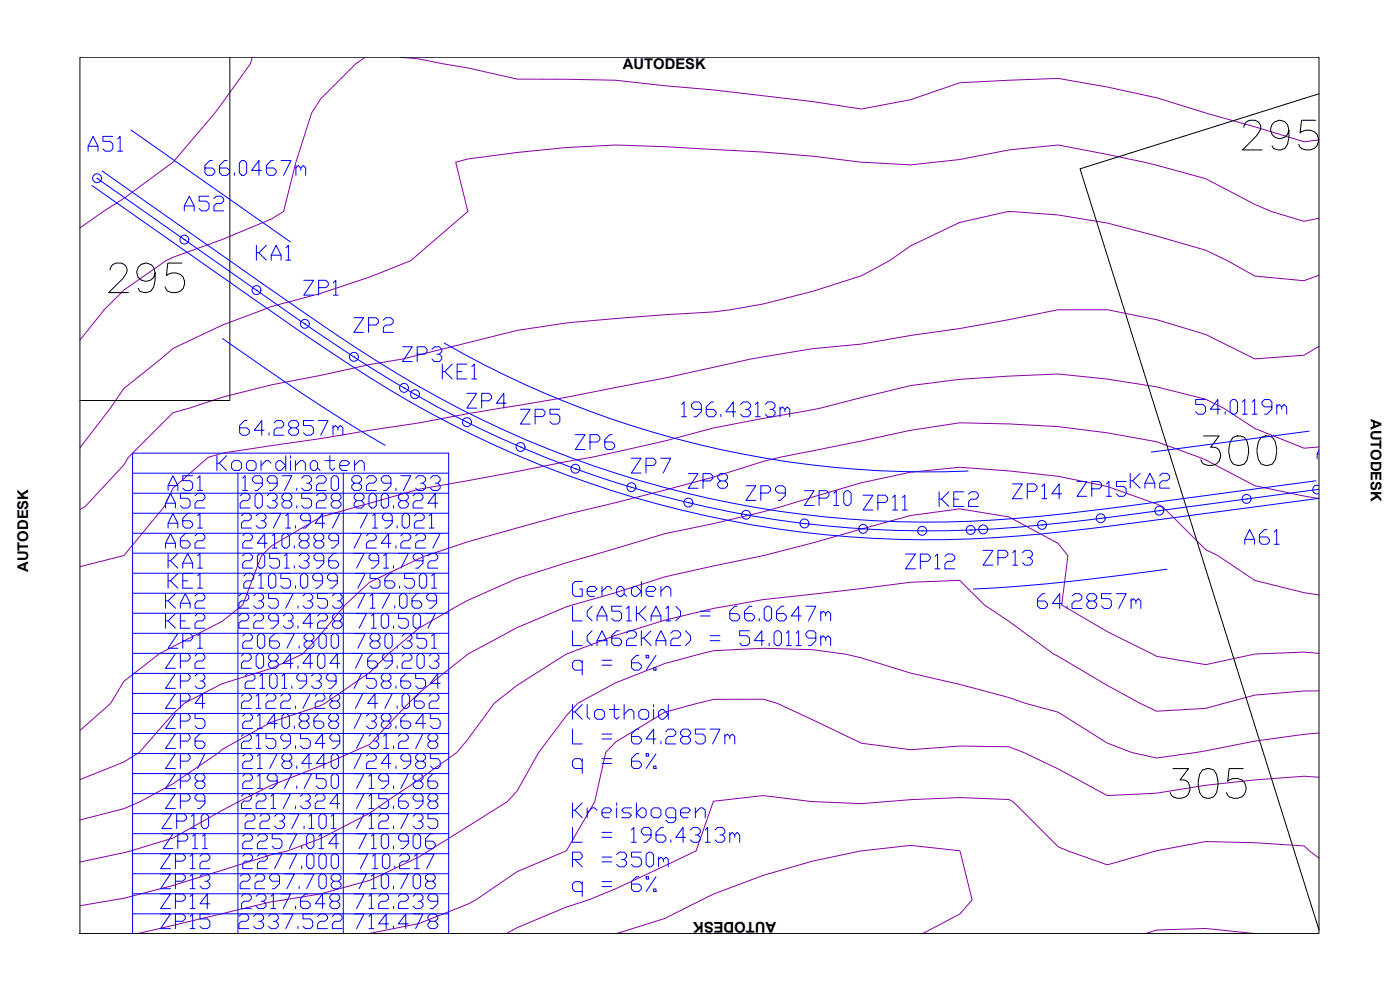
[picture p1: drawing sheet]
<svg xmlns="http://www.w3.org/2000/svg" width="420mm" height="297mm" viewBox="0 0 420 297" stroke-linecap="round" stroke-linejoin="round" font-family="sans-serif">
<!-- layer: N47E008 -->
<g fill="none" stroke="#8b00a3" stroke-width=".3">
<path d="M75.7 17.2l-.6 2a231.8 231.8 0 0 1-23.2 29.5l-14.7 10.8-6.2 3.9-7 5M109.6 17.2l-2.8 2-10.6 10.5-2.7 4.2-4.7 14.8-3.7 14.7-3.7 2.3-14.7 6.2-14.8 5.3-2.1 1-12.6 8.9-5.9 5.8-7.3 9.2M120.3 17.2l5.4 .5 14.7 2.7 14.8 3.3 29.5 .4 14.8 1.6a913.3 913.3 0 0 1 59 7l14.8-2.8 14.7-5.1 29.6-1.3 14.7 2.6 14.8 3.2 14.8 4.6 14.7 4.1 14.8 4.5 4.4-.5M395.8 65.5l-4.4 .9-9.9-3-4.9-2.1-14.7-7.7a350.8 350.8 0 0 0-44.3-10.1l-14.8 1.5-14.8 2.9-14.7 1.6-14.4-.8a426 426 0 0 0-44.7-3.8l-14.7-.9-14.8-.5-14.7 .8-14.8 1.4-14.8 2-3.6 1 3.6 14.7-17.1 14.8-12.4 4.9-14.7 4.9-14.8 4-14.7 5.6-14.8 6.9-14.7 12.1-4.1 5.9-9.1 11.9M395.8 82.6l-4.4 1.6-14.8-1.4-8.2-4.6-6.5-3.1-14.8-4.3a161.6 161.6 0 0 0-44.5-7.4l-14.6 3.3-14.7 7.1-6.4 4.4-8.4 4.5-14.7 4.7a155.1 155.1 0 0 1-44.3 7l-29.5 2.5-14.8 2.2-34.4 8.6-9.9 1.7-14.7 3.2-14.8 2.9-14.7 3.7-9.9 3.3-4.9 1.3-13.4 13.4-1.3 2.3-11.6 12.5-1.6 .9M395.8 103.9l-4.4 2.7-14.8 1.1-14.7-7.3-14.8-4.5-14.7-3h-14.8a582 582 0 0 1-44.3 7.8l-14.8 2.5a293.7 293.7 0 0 0-44.3 7 1032 1032 0 0 1-73.8 13.9l-14.7 2.8-29.5 4.7-29.5 4.4-4.2 1.2-10.6 9.3-2.6 5.5-12.1 14.7-13.2 3.3M395.8 134.1l-4.4 .4-14.8-5.9-9.4-6.1-5.3-2.7-14.8-3.7-14.8-2.4-14.7-1.5-14.8 .6-14.8 1-14.7 1.9-27.1 6.8-32 5.9a438.8 438.8 0 0 1-44.2 10.1l-14.8 3-29.5 5.3-29.5 8.3-14.8 8.7-2.9 2.9-5.7 14.8-6.1 4.9-19 9.8-10.5 8.3-4 6.5-9.2 8.2M395.8 149.6l-19.2-3.9-14.7-7.7-14.8-5.5-14.8-2.6-14.7-1.9-14.8-.8-14.8-.3-14.7 2.2-14.8 3.2-24.6 4.9-4.9 1.3-14.8 4.6a1072.2 1072.2 0 0 1-44.2 11.2l-29.6 8.2-12.6 4.2-16.9 8-7.3 6.8-7.4 8.9-5.4 5.8-9.4 4.4-14.7 4.5-11.4 5.9-3.4 3.2-10.1 11.6-4.6 2.8-13.2 5.3M395.8 178.5l-4.4-.7-14.8-3.7-11.1-7.4-3.6-1.8-13-12.9-16.6-6-14.7-3.1-14.8-1.6-14.8-1.1-14.7 1.5-14.8 3.2-14.7 4.3a322.5 322.5 0 0 1-44.3 10.9l-29.5 8.8a158.7 158.7 0 0 0-44.3 19.6l-9.2 7.7-5.6 5.6-13.4 9.2-1.3 .7-14.8 4.9-14.7 8.3-1 .9-13.8 9.3-9.8 5.4-4.9 2.1-13.2 3.4M395.8 196l-4.4-.3-14.9 .5-14.6 3.2-14.8-2.5-14.8-7.4-13.7-8 1.9-14.8-2.9-3.6-14.8-8-14.8-2.4-14.7 2-14.8 4a372.2 372.2 0 0 1-44.3 11.1l-14.7 3.3-14.8 4.7-14.7 4.3-14.8 6.2-14.8 7.9-14.7 11.7-14.8 15.4-14.7 6.6-14.8 5.7-14.7 7.5-14.8 8.3-14.7 4.4-13.2 2.8M395.8 219.9a280.3 280.3 0 0 0-36.9 5.9l-11.8 1.6-7.4-1.6-7.4-2.8-14.7-9.3-9.9-2.7-4.9-1.7-14.8-4-14.7-3.3-14.8-4.6-4.9-1.2-9.8-1.3-14.8-.4-14.8 .7-14.7 3.9-14.8 5.8-11.3 6.1-3.4 3.7-8.3 11.1-6.5 11.5-2.9 3.2-26.6 16.6-14.8 7-14.7 4.1-14.8 2.4-40 9.5M395.8 207.3h-4.4l-14.8 1.3-14.7 3.9-14.8 .9a385.7 385.7 0 0 1-30.9-17.2l-13.4-9.8-7.4-4.9-7.4-7.4-14.7 .6-14.8 1.9-29.5 3.3a246.3 246.3 0 0 0-59 16.3l-14.8 9.4-6.9 5.4-7.9 10.8-3.3 4-11.4 8.2-14.8 10-14.7 7.6-9.9 3.7-4.9 1.1-29.5 9.3-14.7 3.8-13.2 2.3"/>
<path d="M395.8 233.2l-4.4-.3-14.8 1.1-14.7 1.6-14.8 2.4-14.8 .7-14.7-8-10.4-4.9-4.4-1.7-14.8-.3-14.7 1.1-14.8-1.9-25.3-12-4.2-1.2h-14.8l-14.7 3.9-14.8 9-2.9 3.1-3.3 14.7-8.5 14.8-14.8 6.2-12.5 8.5-2.3 1.3-14.7 5.8-15.1 3M395.8 257.5l-4.4-3.7-14.8-1-14.7-.3-14.8 2.8-14.8 4.2-14.7-5.4-13.6-13.6-1.2-.6-14.8-.6-14.7 .6-14.8 1.2-14.7-.6-14.8-1.8-14.8 1.7-5.3 14.9-24.2 11.4-8.1 3.3-6.6 2.1-14.8 6.2-3.2 1.8M185.1 280.1l14.4-4.5a183.3 183.3 0 0 1 73.8-22l14.8 1.7 3.6 14.7-3.7 4.3-11.1 5.8M343.8 280.1l3.3-1.1 14.8-.4 14.9 1.5"/>
</g>
<!-- layer: 0 -->
<path d="M24 17.2h371.8v262.9h-371.8zM69 17.2v103h-45M395.8 28.1l-71.7 22.6 71.7 228.3" fill="none" stroke="#000" stroke-width=".3"/>
<!-- layer: Rahmen -->
<path d="M373.3 38.2a2.21 2.21 0 0 1 1.7-2.1h1.7a2.19 2.19 0 0 1 1.2 3.4l-.8 1.3-4.2 4.2h5.9M386.8 39.1a2.76 2.76 0 0 1-3.8 2.3 2.76 2.76 0 0 1-1-4.3 2.76 2.76 0 0 1 4.4 .3 8 8 0 0 1-.8 7.2l-1.3 .4h-.9l-1.2-.4-.5-.9M394.8 36.1h-4.2l-.4 3.8a3.2 3.2 0 0 1 4.7 0 3.2 3.2 0 0 1-.5 4.7 3.6 3.6 0 0 1-4.2-.5l-.5-.8M54.6 78.9h-4.2l-.5 3.8a3.1 3.1 0 0 1 4.7 0 3.1 3.1 0 0 1-.5 4.7 3.5 3.5 0 0 1-4.2-.5l-.4-.8M33 81.1a2.21 2.21 0 0 1 1.7-2.2h1.7a2.17 2.17 0 0 1 1.3 3.4l-.8 1.3-4.3 4.2h6M46.6 81.9a2.76 2.76 0 0 1-3.8 2.3 2.76 2.76 0 0 1-1.1-4.3 2.76 2.76 0 0 1 4.4 .3 7.9 7.9 0 0 1-.8 7.2l-1.3 .4h-.8l-1.3-.4-.4-.9M361.2 130.8h4.7l-2.6 3.4a2.4 2.4 0 0 1 3 2.9 3.3 3.3 0 0 1-5.5 1.7l-.4-.8M370.1 131.2a2.89 2.89 0 0 1 4.2 1.3 7.2 7.2 0 0 1-.8 6.7 2.89 2.89 0 0 1-4.3-1.2 7.3 7.3 0 0 1 .9-6.8zM378.5 131.2a2.89 2.89 0 0 1 4.2 1.3 7.2 7.2 0 0 1-.8 6.7 2.84 2.84 0 0 1-4.2-1.2 7.4 7.4 0 0 1 .8-6.8zM352 230.6h4.7l-2.6 3.4a2.41 2.41 0 0 1 3 3 3.3 3.3 0 0 1-5.5 1.7l-.4-.9M360.9 231a2.89 2.89 0 0 1 4.2 1.3 7.3 7.3 0 0 1-.8 6.8 2.89 2.89 0 0 1-4.3-1.3 7.3 7.3 0 0 1 .9-6.8zM373.1 230.6h-4.2l-.4 3.8a3.2 3.2 0 0 1 4.6 0 3.2 3.2 0 0 1-.4 4.7 3.6 3.6 0 0 1-4.2-.4l-.4-.9" fill="none" stroke="#000" stroke-width=".3"/>
<!-- layer: Punkte -->
<g fill="none" stroke="#00f" stroke-width=".3">
<path d="M39.3 39l47.9 33.6M27.6 55.7l47.8 33.5a544.9 544.9 0 0 0 54.2 35 313.1 313.1 0 0 0 161.8 37.5M29.1 53.5h.1M29.1 53.5l47.8 33.6M30.6 51.3l59.6 41.7a368.8 368.8 0 0 0 67.8 39 308.3 308.3 0 0 0 154.3 22.9l21.1-2.4 61.5-8.2M55.3 71.9h.1M76.9 87.1h.1M76.9 87.1l23.5 16.1a375.9 375.9 0 0 0 24.1 15.1M91.5 97.2h.1M66.8 101.6a602.6 602.6 0 0 0 48.8 32M106.2 107.1h.1M121.2 116.4h.1"/>
<path d="M124.5 118.3h.1M124.5 118.3a309.9 309.9 0 0 0 166.8 40.7M133.3 102.9a292 292 0 0 0 157.3 38.4M156.2 134.1h.1M392.9 129.4l-47.4 6.3M39.8 142h94.8M39.8 148h94.8M39.8 154h94.8M71.4 142v138.1M103 142v138.1M172.7 140.7h.1M189.5 146.2h.1"/>
<path d="M206.6 150.8h.1M223.9 154.5h.1M241.4 157.1h.1M259 158.7h.1M276.7 159.3h.1M291.3 159h.1M295 158.9h.1M312.7 157.5h.1M330.3 155.5h.1M347.9 153.2h.1M347.9 153.2l-28.3 3.6a369 369 0 0 1-28.3 2.2M374.1 149.7h.1"/>
<path d="M395.3 146.9h.1M395.3 146.9l-47.4 6.3M395.6 149.5l-61.5 8.2-14.2 1.7a404.6 404.6 0 0 1-28.5 2.3M395.8 145.7a1.3 1.3 0 0 0-1.8 1.2 1.3 1.3 0 0 0 1.8 1.2M39.8 160h94.8M39.8 166h94.8M39.8 172h94.8M39.8 178h94.8M174.7 174.5h-2.2l-.7 .7v3l.7 .7h2.2v-2.2h-.7M176.2 177.4h2.2l.8-.7-.8-.7h-1.4l-.8 .7v1.5l.8 .7h1.4M180.7 176v2.9M183.6 176.7l-.7-.7h-.8l-1.4 1.4"/>
<path d="M185.1 176.7l.7-.7h.7l.8 .7v1.5l-.8 .7h-.7l-.7-.7zM187.3 178.2l.7 .7M190.2 176h.8l1.5 1.4-1.5 1.5h-.8l-.7-.7v-1.5zM192.5 174.5v4.4M193.9 177.4h2.3l.7-.7-.7-.7h-1.5l-.8 .7v1.5l.8 .7h1.5M198.4 177.4l1.4-1.4h.8l.7 .7v2.2M198.4 176v2.9M350.2 170.8a581.8 581.8 0 0 1-58.1 5.9M39.8 184h94.8M39.8 190h94.8M39.8 196h94.8M171.8 181.9v4.4h2.9"/>
<path d="M171.8 189.3v4.4h2.9M174.7 198.9l-.7-.8h-1.5l-.7 .8v1.4l.7 .8h2.2M174.7 198.1v4.5M177.7 181.9l-1.5 1.5v1.4l1.5 1.5M177.7 189.3l-1.5 1.4v1.5l1.5 1.5M179.2 186.3v-1.5l1.5-2.9 1.4 2.9v1.5M179.2 193.7v-1.5l1.5-2.9 1.4 2.9v1.5M179.2 184.8h2.9M179.2 192.2h2.9M180.7 198.1h2.9M180.7 199.6h2.9M185.8 189.3h-.7l-1.5 1.4v2.2l.7 .8h1.5l.7-.8v-.7l-.7-.7h-2.2"/>
<path d="M186.5 181.9h-2.9v1.5h2.2l.7 .7v1.5l-.7 .7h-1.5l-.7-.7M188 182.6l.8-.7v4.4M188 190l.8-.7h1.4l.8 .7v.7l-.8 .8h-1.4l-.8 .7v1.5h3M188 186.3h1.5M191 181.9v4.4M191.7 196.6h-.7l-1.5 1.5v2.2l.7 .8h1.5l.8-.8v-.7l-.8-.7h-2.2M191.7 184.1l2.2 2.2M192.5 189.3v4.4M193.2 191.5l2.2 2.2M193.9 181.9l-2.2 2.2h-.7M193.9 196.6h.8v.8h-.8zM195.4 186.3v-1.5l1.5-2.9 1.5 2.9v1.5"/>
<path d="M195.4 189.3l-2.2 2.2h-.7M195.4 184.8h3M196.9 193.7v-1.5l1.5-2.9 1.4 2.9v1.5M196.9 192.2h2.9M196.9 196.6l-3 4.5M199.8 182.6l.8-.7v4.4M199.8 186.3h1.5M201.3 190l.7-.7h1.5l.7 .7v.7l-.7 .8h-1.5l-.7 .7v1.5h2.9M202.8 181.9l1.4 1.5v1.4l-1.4 1.5M205.7 189.3l1.5 1.4v1.5l-1.5 1.5M210.2 184.8h2.9M210.2 183.4h2.9"/>
<path d="M213.1 192.2h3M213.1 190.7h3M221.2 181.9h-.7l-1.5 1.5v2.2l.8 .7h1.4l.8-.7v-.8l-.8-.7h-2.2M224.9 189.3h-2.9v1.4h2.2l.7 .8v1.4l-.7 .8h-1.5l-.7-.8M225.7 181.9h-.8l-1.4 1.5v2.2l.7 .7h1.5l.7-.7v-.8l-.7-.7h-2.2M227.9 185.6v.7M229.3 182.6l.8-.7h.7l.7 .7v3l-.7 .7h-.7l-.8-.7zM229.3 192.2h-2.9l2.2-2.9v4.4M230.8 192.9v.8M232.3 190l.7-.7h.8l.7 .7v2.9l-.7 .8h-.8l-.7-.8zM235.3 181.9h-.8l-1.5 1.5v2.2l.8 .7h1.5l.7-.7v-.8l-.7-.7h-2.3M236 190l.7-.7v4.4"/>
<path d="M236 193.7h1.5M239 190l.7-.7v4.4M239 193.7h1.4M240.4 184.8h-2.9l2.2-2.9v4.4M241.9 181.9h2.9l-2.2 4.4M244.8 191.5h-2.2l-.7-.8v-.7l.7-.7h1.5l.7 .7v2.2l-1.4 1.5h-.8M246.3 184.1l.7-.7 .8 .7v.7M246.3 191.5l.7-.8 .8 .8v.7M246.3 183.4v2.9M246.3 190.7v3M247.8 184.1l.7-.7 .8 .7v2.2M247.8 191.5l.7-.8 .8 .8v2.2"/>
<path d="M39.8 202h94.8M39.8 208.1h94.8M39.8 214.1h94.8M171.8 218.8v4.4h2.9M171.8 211.4v4.4M172.5 213.6l2.2 2.2M174.7 211.4l-2.2 2.2h-.7M176.2 211.4v3.7l.8 .7M178.4 213.6l.8-.7h1.5l.7 .7v1.5l-.7 .7h-1.5l-.8-.7zM182.9 212.9h2.9M184.3 211.4v3.7l.8 .7 .7-.7M187.3 214.4l1.5-1.5h.7l.7 .7v2.2"/>
<path d="M187.3 211.4v4.4M191.7 213.6l.8-.7h1.4l.8 .7v1.5l-.8 .7h-1.4l-.8-.7zM191.7 218.8h-.7l-1.5 1.4v2.2l.7 .8h1.5l.8-.8v-.7l-.8-.7h-2.2M196.2 200.3h.7v.8h-.7zM196.2 211.4v.7M196.2 212.9v2.9M197.6 213.6l.8-.7h.7l1.5 1.5-1.5 1.4h-.7l-.8-.7zM199.8 219.5l.8-.7h1.4l.8 .7v.7l-.8 .8h-1.4l-.8 .7v1.5h3M200.6 211.4v4.4M211.7 218.8h-3v1.4h2.2l.8 .8v1.4l-.8 .8h-1.5l-.7-.8M213.1 218.8h3l-2.2 4.4M39.8 220.1h94.8"/>
<path d="M39.8 226.1h94.8M39.8 232.1h94.8M39.8 238.1h94.8M174.7 228.4l-.7-.8h-1.5l-.7 .8v1.5l.7 .7h2.2M174.7 227.6v4.5M180.7 220.2h2.9M180.7 221.7h2.9M180.7 227.6h2.9M180.7 229.1h2.9M191.7 226.1h-.7l-1.5 1.5v2.3l.7 .7h1.5l.8-.7v-.8l-.8-.7h-2.2M193.9 226.1h.8v.8h-.8zM196.2 229.9h.7v.7h-.7z"/>
<path d="M196.9 221.7h-3l2.3-2.9v4.4M196.9 226.1l-3 4.5M198.4 222.4v.8M205 221l-.8-.8v-.7l.8-.7h1.5l.7 .7v.7l-.7 .8h-1.5l-.8 .7v.7l.8 .8h1.5l.7-.8v-.7l-.7-.7M217.5 221l.8-.8 .7 .8v.7M217.5 220.2v3M219 221l.8-.8 .7 .8v2.2M39.8 244.1h94.8M39.8 250.1h94.8M39.8 256.1h94.8M171.8 248.3v4.4h2.9M171.8 257.9h2.2l.7-.7v-.8l-.7-.7h-2.2v4.4"/>
<path d="M171.8 240.9v4.4M172.5 243.1l2.2 2.2M172.5 257.9l2.2 2.2M174.7 240.9l-2.2 2.2h-.7M176.2 242.4v2.9M179.2 243.1l-.8-.7h-.7l-1.5 1.5M180.7 243.9h2.2l.7-.8-.7-.7h-1.5l-.7 .7v1.5l.7 .7h1.5M180.7 249.8h2.9M180.7 251.2h2.9M180.7 257.2h2.9M180.7 258.6h2.9M185.1 256.4l.7-.7h1.5l.7 .7v.8l-.7 .7h-.8"/>
<path d="M185.1 240.9v.8M185.1 242.4v2.9M187.3 257.9l.7 .7v.8l-.7 .7h-1.5l-.7-.7M189.5 242.4h-2.2l-.8 .7 .8 .8h1.5l.7 .7-.7 .7h-2.3M189.5 249l.7-.7v4.4M189.5 252.7h1.5M191 243.9l1.5-1.5h.7l.7 .7v1.5l-.7 .7h-.7zM191 240.9v4.4M192.5 255.7h-3v1.5h2.2l.8 .7v1.5l-.8 .7h-1.5l-.7-.7M193.9 256.4l.8-.7h.7l.8 .7v3l-.8 .7h-.7l-.8-.7zM195.4 243.1l.8-.7h1.4l.8 .7v1.5l-.8 .7h-1.4l-.8-.7zM195.4 250.5h-2.2l-.7-.7v-.8l.7-.7h1.5l.7 .7v2.2l-1.5 1.5h-.7"/>
<path d="M197.6 257.9l.8-.7 .7 .7v.7M197.6 257.2v2.9M199.1 248.3h-.7l-1.5 1.5v2.2l.7 .7h1.5l.7-.7v-.8l-.7-.7h-2.2M199.1 257.9l.7-.7 .8 .7v2.2M201.3 252v.7M202.8 245.3h-2.2l-.8-.7v-1.5l.8-.7h1.4l.8 .7v3l-.8 .7h-1.4l-.8-.7M204.2 243.9h2.3l.7-.8-.7-.7h-1.5l-.8 .7v1.5l.8 .7h1.5M205.7 251.2h-2.9l2.2-2.9v4.4M207.2 249l.8-.7h1.4l.8 .7v.8l-.8 .7h-.7M208.7 243.9l1.5-1.5h.7l.8 .7v2.2M208.7 242.4v2.9M209.4 250.5l.8 .7v.8l-.8 .7h-1.4l-.8-.7"/>
<path d="M211.7 249l.7-.7v4.4M211.7 252.7h1.4M214.6 249l.7-.7h1.5l.7 .7v.8l-.7 .7h-.7M216.8 250.5l.7 .7v.8l-.7 .7h-1.5l-.7-.7M219 250.5l.8-.7 .7 .7v.7M219 249.8v2.9M220.5 250.5l.7-.7 .8 .7v2.2M39.8 262.2h94.8M39.8 268.2h94.8M39.8 274.2h94.8M174.7 265.2l-.7-.7h-1.5l-.7 .7v1.5l.7 .8h2.2M174.7 264.5v4.4"/>
<path d="M180.7 264.5h2.9M180.7 266h2.9M191.7 263h-.7l-1.5 1.5v2.2l.7 .8h1.5l.8-.8v-.7l-.8-.8h-2.2M193.9 263h.8v.8h-.8zM196.2 266.7h.7v.8h-.7zM196.9 263l-3 4.5M39.8 280.1v-144.1h94.8v144.1"/>
<circle cx="29.1" cy="53.5" r="1.33"/>
<circle cx="55.3" cy="71.9" r="1.33"/>
<circle cx="77" cy="87" r="1.33"/>
<circle cx="91.5" cy="97.2" r="1.33"/>
<circle cx="106.2" cy="107.1" r="1.33"/>
<circle cx="121.2" cy="116.4" r="1.33"/>
<circle cx="124.6" cy="118.3" r="1.33"/>
<circle cx="140.1" cy="126.7" r="1.33"/>
<circle cx="156.2" cy="134.1" r="1.33"/>
<circle cx="172.7" cy="140.6" r="1.33"/>
<circle cx="189.5" cy="146.2" r="1.33"/>
<circle cx="206.6" cy="150.8" r="1.33"/>
<circle cx="223.9" cy="154.4" r="1.33"/>
<circle cx="241.4" cy="157.1" r="1.33"/>
<circle cx="259" cy="158.7" r="1.33"/>
<circle cx="276.7" cy="159.3" r="1.33"/>
<circle cx="291.3" cy="159" r="1.33"/>
<circle cx="295.1" cy="158.8" r="1.33"/>
<circle cx="312.7" cy="157.5" r="1.33"/>
<circle cx="330.3" cy="155.5" r="1.33"/>
<circle cx="347.9" cy="153.2" r="1.33"/>
<circle cx="374.1" cy="149.7" r="1.33"/>
</g>
<g font-size="8.4" fill="#00f">
<text x="25" y="46.6">A51</text>
<text x="60.3" y="54">66.0467m</text>
<text x="54" y="64.6">A52</text>
<text x="75.8" y="79.4">KA1</text>
<text x="119.6" y="109.7">ZP3</text>
<text x="131.6" y="115">KE1</text>
<text x="139" y="123.8">ZP4</text>
<text x="357.7" y="125.6">54.0119m</text>
<text x="70.6" y="131.9">64.2857m</text>
<text x="203.2" y="126.3">196.4313m</text>
<text x="171.4" y="136.2">ZP6</text>
<text x="63.9" y="142.5">Koordinaten</text>
<text x="188.4" y="143.2">ZP7</text>
<text x="49.4" y="148.5">A51</text>
<text x="71.6" y="148.5">1997.320</text>
<text x="104.4" y="148.5">829.733</text>
<text x="205.3" y="147.8">ZP8</text>
<text x="338" y="147.8">KA2</text>
<text x="48.3" y="153.8">A52</text>
<text x="70.9" y="153.8">2038.528</text>
<text x="105.1" y="153.8">800.824</text>
<text x="302.7" y="151">ZP14</text>
<text x="322.1" y="150.3">ZP15</text>
<text x="49.4" y="159.8">A61</text>
<text x="71.3" y="159.8">2371.947</text>
<text x="106.2" y="159.8">719.021</text>
<text x="48.3" y="165.8">A62</text>
<text x="71.6" y="165.8">2410.889</text>
<text x="104.4" y="165.8">724.227</text>
<text x="49.4" y="171.8">KA1</text>
<text x="71.6" y="171.8">2051.396</text>
<text x="105.1" y="171.8">791.792</text>
<text x="49.4" y="177.8">KE1</text>
<text x="72" y="177.8">2105.099</text>
<text x="105.5" y="177.8">756.501</text>
<text x="48.3" y="183.8">KA2</text>
<text x="70.6" y="183.8">2357.353</text>
<text x="105.5" y="183.8">717.069</text>
<text x="310.1" y="183.8">64.2857m</text>
<text x="48.3" y="189.8">KE2</text>
<text x="70.6" y="189.8">2293.428</text>
<text x="105.8" y="189.8">710.507</text>
<text x="49.4" y="195.8">ZP1</text>
<text x="71.6" y="195.8">2067.800</text>
<text x="105.5" y="195.8">780.351</text>
<text x="48.3" y="201.8">ZP2</text>
<text x="71.3" y="201.8">2084.404</text>
<text x="104.8" y="201.8">769.203</text>
<text x="48.3" y="207.8">ZP3</text>
<text x="72.3" y="207.8">2101.939</text>
<text x="104.4" y="207.8">758.654</text>
<text x="48.3" y="213.8">ZP4</text>
<text x="71.3" y="213.8">2122.728</text>
<text x="104.8" y="213.8">747.062</text>
<text x="48.3" y="219.8">ZP5</text>
<text x="71.6" y="219.8">2140.868</text>
<text x="104.4" y="219.8">738.645</text>
<text x="48.3" y="225.8">ZP6</text>
<text x="71.3" y="225.8">2159.549</text>
<text x="105.1" y="225.8">731.278</text>
<text x="48.3" y="231.8">ZP7</text>
<text x="71.6" y="231.8">2178.440</text>
<text x="104.4" y="231.8">724.985</text>
</g>
<g font-size="7.9" fill="#00f">
<text x="90" y="89.6">ZP1</text>
<text x="105.1" y="100.9">ZP2</text>
<text x="154.9" y="128.4">ZP5</text>
<text x="222.6" y="151.3">ZP9</text>
<text x="240.2" y="152.8">ZP10</text>
<text x="257.9" y="154.2">ZP11</text>
<text x="280.5" y="153.1">KE2</text>
<text x="372.2" y="164.4">A61</text>
<text x="270.6" y="171.8">ZP12</text>
<text x="293.9" y="170.7">ZP13</text>
<text x="48.3" y="237.8">ZP8</text>
<text x="71.6" y="237.8">2197.750</text>
<text x="105.1" y="237.8">719.786</text>
<text x="48.3" y="243.8">ZP9</text>
<text x="71.3" y="243.8">2217.324</text>
<text x="105.1" y="243.8">715.698</text>
<text x="47.3" y="249.8">ZP10</text>
<text x="72.3" y="249.8">2237.101</text>
<text x="105.1" y="249.8">712.735</text>
<text x="47.6" y="255.8">ZP11</text>
<text x="71.6" y="255.8">2257.014</text>
<text x="105.8" y="255.8">710.906</text>
<text x="46.9" y="261.8">ZP12</text>
<text x="71.6" y="261.8">2277.000</text>
<text x="106.2" y="261.8">710.217</text>
<text x="46.9" y="267.8">ZP13</text>
<text x="70.9" y="267.8">2297.708</text>
<text x="105.8" y="267.8">710.708</text>
<text x="46.9" y="273.8">ZP14</text>
<text x="71.3" y="273.8">2317.648</text>
<text x="105.1" y="273.8">712.239</text>
<text x="46.9" y="279.8">ZP15</text>
<text x="70.6" y="279.8">2337.522</text>
<text x="105.1" y="279.8">714.478</text>
</g>
<g font-size="4.4">
<text x="181.3" y="20.6">由 AUTODESK 由由由由由</text>
<text x="411.4" y="120" transform="rotate(90 411.4 120)">由 AUTODESK 由由由由由</text>
<text x="8.4" y="177.3" transform="rotate(-90 8.4 177.3)">由 AUTODESK 由由由由由</text>
<text x="238.6" y="276.6" transform="rotate(-180 238.6 276.6)">由 AUTODESK 由由由由由</text>
</g>
<text font-size="3.5" fill="#00f" x="396.9" y="139" transform="rotate(-90 396.9 139)">A62</text>
</svg>
